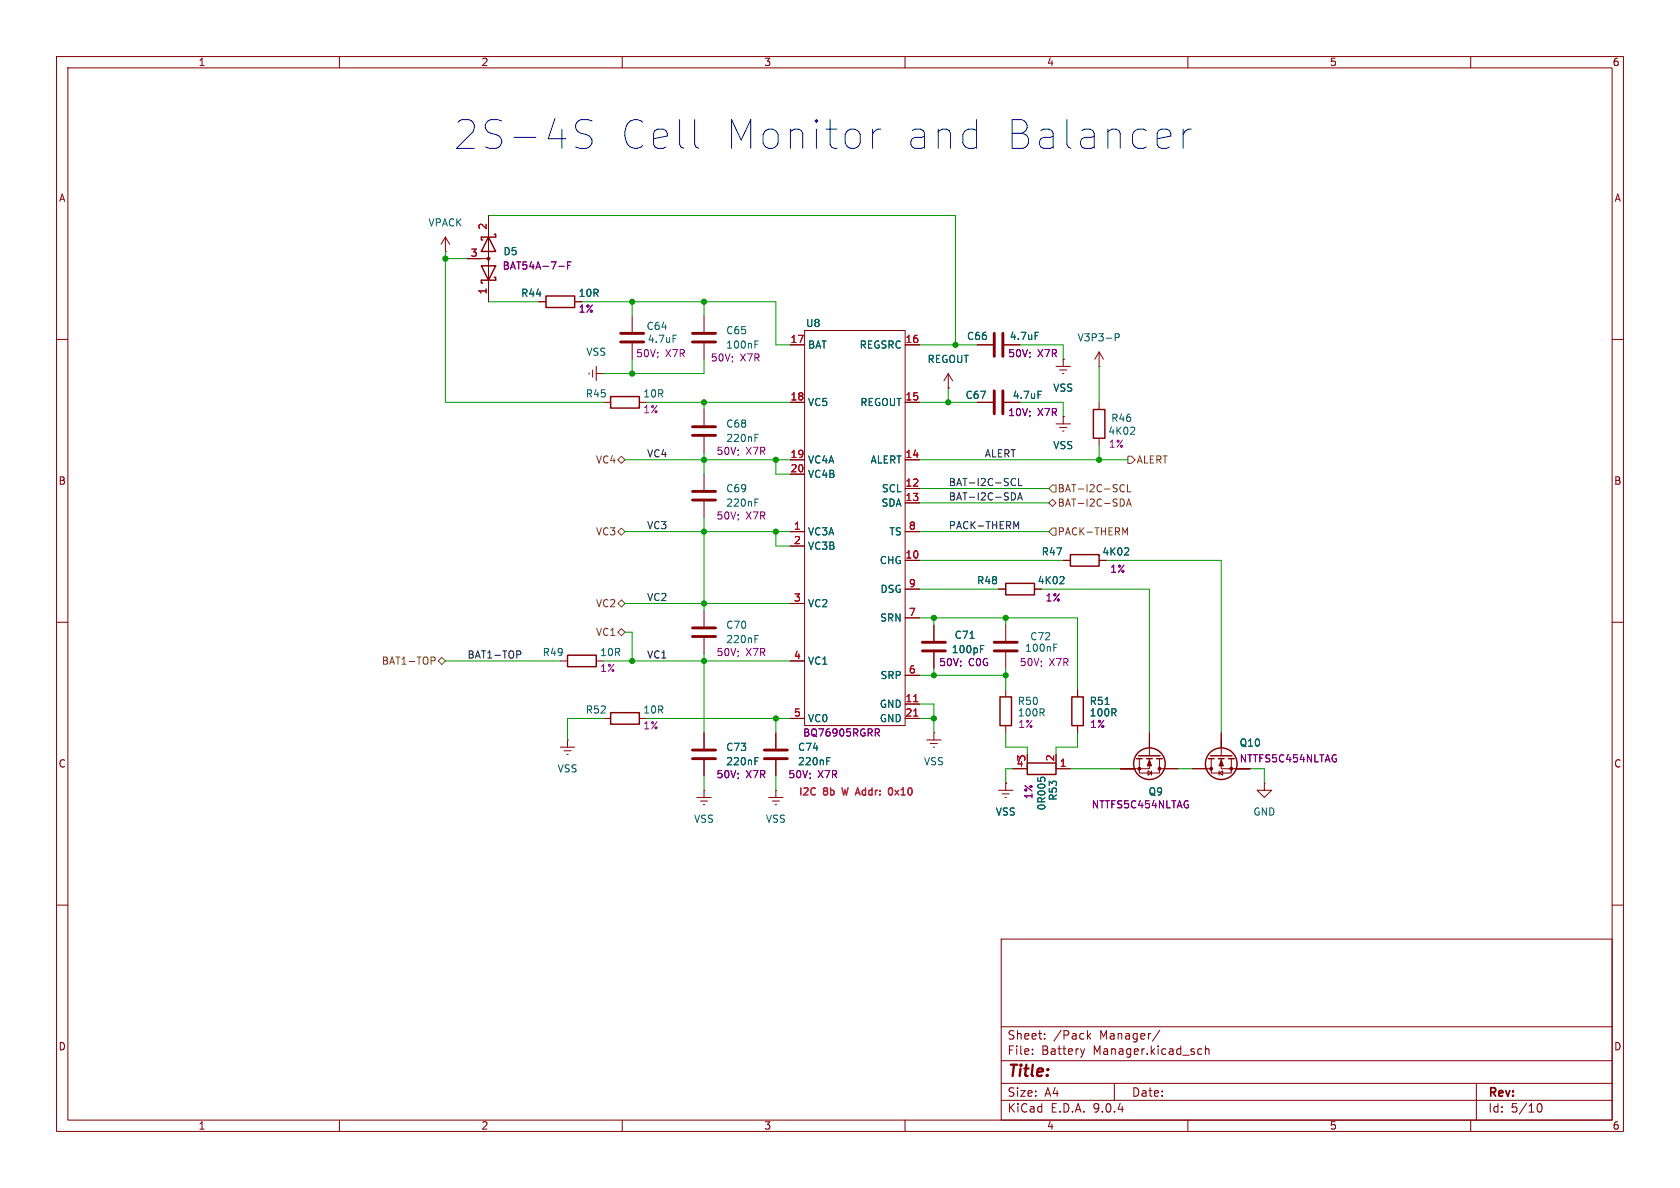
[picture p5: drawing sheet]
<svg xmlns="http://www.w3.org/2000/svg" width="297mm" height="210mm" viewBox="0 0 297 210" stroke-linecap="round" stroke-linejoin="round" font-family="sans-serif">
<g fill="none" stroke="#840000" stroke-width=".18">
<path d="M10 10h277v190h-277zM12 12h273v186h-273zM60 10v2M110 10v2M160 10v2M210 10v2M260 10v2M86.4 38.1v3.8M78.7 44.5h.1M78.7 41.9l-.7 1.3M78.7 41.9l.8 1.3M78.7 41.9v2.6"/>
<path d="M82.5 45.7h3.9M86.4 42.2v11.1M95.2 53.3h1.3M101.6 53.3h1.3M111.8 55.9v2.8M124.5 55.9v2.8M142.2 58.4h17.8v69.9h-17.8zM10 60h2M104.1 65.9v.3M104.8 65.4v1.3M105.4 66h1.3M105.4 64.8v2.5"/>
<path d="M106.7 66h.1M106.7 71.1h1.2M111.8 60.7v2.8M113 71.1h1.3M124.5 60.7v2.8M124.5 72.4v2.8M124.5 77.2v2.8M139.7 71.1h2.5M139.7 61h2.5M160 71.1h2.6M160 61h2.6M167.6 68.6h.1"/>
<path d="M167.6 66l-.7 1.3M167.6 66l.8 1.3M167.6 66v2.6M172.7 71.1h2.8M172.7 61h2.8M177.5 71.1h2.8M177.5 61h2.8M186.7 64.8h2.5M186.7 74.9h2.5M187.3 65.4h1.3M187.3 75.6h1.3M187.8 66h.3"/>
<path d="M187.8 76.2h.3M188 63.5h.1M188 73.7h.1M188 63.5v1.3M188 73.7v1.2M194.3 64.8h.1M194.3 62.2v2.6M194.3 71.1v1.3M194.3 77.5v1.2M194.3 62.2l-.8 1.3M194.3 62.2l.8 1.3M285 60h2"/>
<path d="M124.5 83.8v2.8M124.5 88.6v2.8M139.7 81.3h2.5M139.7 83.8h2.5M139.7 94h2.5M139.7 96.5h2.5M160 81.3h2.6M160 94h2.6M160 86.4h2.6M160 88.9h2.6M160 99.1h2.6M188 99.1h1.2"/>
<path d="M194.3 99.1h1.3M10 110h2M99.1 116.8h1.2M105.4 116.8h1.3M124.5 108v2.7M124.5 112.8v2.8M139.7 116.8h2.5M139.7 106.7h2.5M160 104.1h2.6M160 109.2h2.6M160 119.4h2.6M165.1 110.5v2.8"/>
<path d="M165.1 115.3v2.8M176.5 104.1h1.3M177.8 110.5v2.8M177.8 115.3v2.8M182.9 104.1h1.2M285 110h2M99.1 132.1h2.5M99.7 132.7h1.3M100.2 133.4h.3M100.3 130.8h.1M100.3 130.8v1.3M106.7 127h1.2"/>
<path d="M113 127h1.3M124.5 139.7h.1M124.5 129.5v2.8M124.5 134.4v2.8M124.5 139.7v1.3M137.2 139.7h.1M137.2 129.5v2.8M137.2 134.4v2.8M137.2 139.7v1.3M139.7 127h2.5M160 127h2.6M160 124.5h2.6"/>
<path d="M163.8 130.8h2.6M164.5 131.4h1.2M165 132.1h.2M165.1 129.5h.1M165.1 129.5v1.3M176.5 139.7h2.6M177.8 138.4h.1M177.8 121.9v1.3M177.8 128.3v1.2M177.8 138.4v1.3M181.6 134.6v1.3h-2.5M186.7 134.6v1.3h2.5"/>
<path d="M190.5 121.9v1.3M190.5 128.3v1.2M201.4 134.1v2.6h3.6v-2.6M202.9 136.3l.7 .4-.7 .3zM203.2 134.1v1.8h-5.1M203.2 129.5v4.1M203.6 136.3v.7M205 135.9h3.3M210.8 135.9h3.3M214.1 134.1v2.6h3.6v-2.6M215.5 136.7l.7-.4v.7zM215.5 136.3v.7"/>
<path d="M215.9 134.1v1.8h5.1M215.9 129.5v4.1M223.5 138.4v1.3h1.3l-1.3 1.3-1.3-1.3h1.3M223.5 138.4h.1M123.2 141h2.5M123.8 141.6h1.3M124.3 142.2h.3M135.9 141h2.5M136.5 141.6h1.3M137 142.2h.3M177.2 140.3h1.2M177.7 141h.2"/>
<path d="M10 160h2M177 166h108v32h-108zM285 160h2M60 198v2M110 198v2M160 198v2M177 194.5h108M177 191.5h108M177 187.5h108M177 181.5h108M182.5 186.3v.1M182.5 185.5v.1"/>
<path d="M184.7 183.6v.1M184.7 182.8v.1M191.7 185.4l-.3 1M192.2 182.2v1.5M192.4 183.1l.4 .6M192.8 182.7l-.6 .6M197 191.5v3M205 182.1l-1.3 2M210 198v2M211.9 186.3h.6M211.9 185.5h.6M213.1 185.5l.2-.1 .4 .1v.9"/>
<path d="M213.1 184.9v1.5M260 198v2M261 191.5v6.5M271.7 195.7l.2-.5 .2-.1a.81 .81 0 0 1 .6 .6 .81 .81 0 0 1-.3 .8h-.4l-.3-.5"/>
</g>
<g fill="none" stroke="#840000" stroke-width=".51">
<path d="M109.7 58.9h4.1M122.4 58.9h4.1M175.8 58.9v4.1M177.3 58.9v4.1M109.7 60.5h4.1M122.4 75.4h4.1M122.4 77h4.1M122.4 60.5h4.1M175.8 69.1v4.1M177.3 69.1v4.1M122.4 86.9h4.1M122.4 88.4h4.1"/>
<path d="M122.4 111h4.1M122.4 112.5h4.1M163.1 113.5h4M163.1 115.1h4M175.8 113.5h4M175.8 115.1h4M122.4 132.6h4.1M122.4 134.1h4.1M135.1 132.6h4.1M135.1 134.1h4.1"/>
</g>
<g fill="none" stroke="#006464" stroke-width=".18">
<path d="M119 59.3h.6M183 58.7h.6M197.2 59.7l.6-.1 .1-.2-.1-.3-.6-.1v1.3M133.5 77.4h.4M133.5 76.8h.6M133.5 60.9h.4M133.5 60.3h.6M183.5 69.2h.6M200.5 75.6l.1 .2-.1 .3-.7 .7h.8M133.5 88.8h.4M133.5 88.2h.6M199.4 96.9l.1 .2v.3l-.7 .7h.7"/>
<path d="M133.5 112.9h.4M133.5 112.3h.6M171.5 112.8h.7M173.3 114.7h.5M173.3 114.1h.6M186.3 114.5h.4M186.3 113.9h.6M188 102l.1 .2v.3l-.8 .7h.8M133.5 134.5h.4M133.5 133.9h.6M146.2 134.5h.4M146.2 133.9h.6"/>
<path d="M183.5 137.5v.6M183.9 137.6l.3-.2h.3l.2 .2M195.4 124.5h.7"/>
</g>
<g fill="none" stroke="#840000" stroke-width=".25">
<path d="M85.1 47h2.5l-1.2 2.5zM86.4 41.9l1.2 2.6h-2.5zM87.4 41.4h.2v.5h-2.5v.5h.2M87.4 49h.2v.5h-2.5v.5h.2M96.5 52.3h5.1v2.1h-5.1zM107.9 70.1h5.1v2h-5.1zM193.3 72.4h2v5.1h-2zM189.2 98h5.1v2.1h-5.1zM100.3 115.8h5.1v2.1h-5.1zM177.8 103.1h5.1v2.1h-5.1zM107.9 126h5.1v2h-5.1zM176.8 123.2h2v5.1h-2z"/>
<path d="M181.6 134.9h5.1v2h-5.1zM189.5 123.2h2v5.1h-2zM200.9 134.1h1M201.3 133.6h3.8M202.7 134.1h1M204.5 134.1h1M213.6 134.1h1M214 133.6h3.8M215.4 134.1h1M217.2 134.1h1"/>
<circle cx="203.2" cy="135" r="2.79"/>
<circle cx="215.9" cy="135" r="2.79"/>
</g>
<path d="M161.5 124h.8M161.5 126.6h.8" fill="none" stroke="#a90000" stroke-width=".18"/>
<path d="M98.8 47.1h.9M100.3 46.9h.5M101 46.3h-.7v1.3M154.7 128.8h.5l.3 .3-.2 .4h-.6M155 129.5l.5 .6" fill="none" stroke="#840084" stroke-width=".18"/>
<g fill="#840000" stroke="#840000" stroke-width=".18">
<path d="M203.2 134.4l.4 1h-.8z"/>
<path d="M215.9 134.4l.4 1h-.8z"/>
<circle cx="86.4" cy="45.7" r=".25"/>
<circle cx="205" cy="135.9" r=".25"/>
<circle cx="201.4" cy="135.9" r=".25"/>
<circle cx="214.1" cy="135.9" r=".25"/>
<circle cx="217.7" cy="135.9" r=".25"/>
</g>
<g fill="none" stroke="#725600" stroke-width=".18">
<path d="M109.2 81.3l.7-.7 .6 .7-.6 .6zM109.2 94l.7-.7 .6 .7-.6 .6zM185.4 88.9l.7-.6 .6 .6-.6 .6zM186.1 93.3h.6v1.3h-.6l-.7-.6zM186.1 85.7h.6v1.3h-.6l-.7-.6zM198.2 85.7h.3l.3 .1M198.4 88.2a.68 .68 0 0 1 .4 .6 .68 .68 0 0 1-.4 .7M198.8 86.8l-.3 .1h-.3M198.9 94.2l.4-.9v1.3M199.1 89.5l.5-1.3 .4 1.3M199.3 89.1h.6M199.3 85.7v1.2h.6"/>
<path d="M199.4 80.6h.6l.7 .7-.7 .6h-.6zM76.2 116.1h.5l.2 .3-.1 .4h-.6M77.5 116.8l.6-.6 .6 .6-.6 .7zM109.2 111.8l.7-.7 .6 .7-.6 .6zM109.2 106.7l.7-.7 .6 .7-.6 .6z"/>
</g>
<path d="M179 84.6h.3l.2 .1M179.1 87.1a.68 .68 0 0 1 .4 .7 .68 .68 0 0 1-.4 .6M179.5 85.7l-.2 .1h-.3M179.7 93.1l.4-.9v1.3M179.9 88.4l.4-1.3 .4 1.3M180 88h.6M180.1 84.6v1.2h.6M91.4 115.1h.4l.3 .2-.1 .4h-.6" fill="none" stroke="#0f0f0f" stroke-width=".18"/>
<g fill="none" stroke="#009600" stroke-width=".18">
<path d="M86.4 38.1h82.5v22.9M78.7 44.5v26.6h28M78.7 45.7h3.8M86.4 53.3h8.8M102.9 53.3h34.3v7.7h2.5M111.8 53.3v2.6M124.5 53.3v2.6M111.8 63.5v2.5M114.3 71.1h25.4M124.5 63.5v2.5h-17.8M124.5 71.1v1.3M162.6 71.1h10.1"/>
<path d="M162.6 61h10.1M167.6 68.6v2.5M180.3 71.1h7.7v2.6M180.3 61h7.7v2.5M194.3 64.8v6.3M194.3 78.7v2.6M110.5 94h29.2M110.5 81.3h29.2M124.5 80v3.8M124.5 91.4v16.6M137.2 81.3v2.5h2.5M137.2 94v2.5h2.5"/>
<path d="M162.6 86.4h22.8M162.6 88.9h22.8M162.6 94h22.8M162.6 99.1h25.4M162.6 81.3h36.8M195.6 99.1h20.3v30.4M78.7 116.8h20.4M106.7 116.8h33M110.5 111.8h1.3v5M110.5 106.7h29.2M124.5 115.6v13.9M162.6 119.4h15.2"/>
<path d="M162.6 104.1h13.9M162.6 109.2h27.9v12.7M165.1 109.2v1.3M165.1 118.1v1.3M177.8 109.2v1.3M177.8 118.1v3.8M184.1 104.1h19.1v25.4M106.7 127h-6.4v3.8M114.3 127h25.4M124.5 137.2v2.5M137.2 127v2.5M137.2 137.2v2.5"/>
<path d="M162.6 124.5h2.5v5M162.6 127h2.5M177.8 129.5v2.6h3.8v1.3M179.1 135.9h-1.3v2.5M189.2 135.9h8.9M190.5 129.5v2.6h-3.8v1.3M208.3 135.9h2.5M221 135.9h2.5v2.5"/>
</g>
<path d="M102 23.1l.7 .5a1.86 1.86 0 0 1 2 1.2 1.3 1.3 0 0 1-1 1.4h-1.2l-.7-.2M104.7 21.4l-.8-.3h-1.2l-.7 .5M123 26l.5 .2M154.3 22.8v3.4M155.7 22.8a1.3 1.3 0 0 0-1.4 1M172.2 22.8l.4 .3M172.6 21.1v5.1M172.6 26l-.4 .2M205.3 22.8h1l.4 .3 .3 .5v.4l-2.4 .5M206.7 26l-.4 .2h-1M209.2 22.8v3.4M210.6 22.8a1.3 1.3 0 0 0-1.4 1" fill="none" stroke="#0000c2" stroke-width=".18"/>
<path d="M151.6 139.3l.4 1.2M157.5 139.3a.79 .79 0 0 1 0 1.2M151.3 140.2h.6" fill="none" stroke="#ec132b" stroke-width=".25"/>
<g fill="#009600" stroke="#009600" stroke-width=".18">
<circle cx="124.5" cy="106.7" r=".46"/>
<circle cx="137.2" cy="94" r=".46"/>
<circle cx="137.2" cy="127" r=".46"/>
<circle cx="124.5" cy="116.8" r=".46"/>
<circle cx="194.3" cy="81.3" r=".46"/>
<circle cx="78.7" cy="45.7" r=".46"/>
<circle cx="168.9" cy="61" r=".46"/>
<circle cx="167.6" cy="71.1" r=".46"/>
<circle cx="165.1" cy="119.4" r=".46"/>
<circle cx="165.1" cy="127" r=".46"/>
<circle cx="165.1" cy="109.2" r=".46"/>
<circle cx="177.8" cy="119.4" r=".46"/>
<circle cx="137.2" cy="81.3" r=".46"/>
<circle cx="124.5" cy="71.1" r=".46"/>
<circle cx="111.8" cy="53.3" r=".46"/>
<circle cx="111.8" cy="66" r=".46"/>
<circle cx="124.5" cy="53.3" r=".46"/>
<circle cx="124.5" cy="81.3" r=".46"/>
<circle cx="177.8" cy="109.2" r=".46"/>
<circle cx="111.8" cy="116.8" r=".46"/>
<circle cx="124.5" cy="94" r=".46"/>
</g>
<g font-size="7.1" fill="#0000c2">
<text x="80.3" y="26.6">2S-4S</text>
<text x="109.2" y="26.6">Cell</text>
<text x="127.3" y="26.6">Monitor</text>
<text x="158.7" y="26.6">and</text>
<text x="175.8" y="26.6">Balancer</text>
</g>
<text font-size="2.8" fill="#840000" x="178" y="190.9">Title:</text>
<g font-size="2.1" fill="#840000">
<text x="178" y="184">Sheet:</text>
<text x="186.2" y="184">/Pack</text>
<text x="194.5" y="184">Manager/</text>
<text x="178" y="186.7">File:</text>
<text x="184.1" y="186.7">Battery</text>
<text x="193.3" y="186.7">Manager.kicad_sch</text>
<text x="178" y="196.9">KiCad</text>
<text x="178" y="194.1">Size:</text>
<text x="184.7" y="194.1">A4</text>
<text x="185.7" y="196.9">E.D.A.</text>
<text x="193.3" y="196.9">9.0.4</text>
<text x="200" y="194.1">Date:</text>
<text x="263" y="194.3">Rev:</text>
<text x="263" y="196.9">Id:</text>
<text x="267.1" y="196.9">5/10</text>
</g>
<g font-size="1.8" fill="#840000">
<text x="35" y="11.9">1</text>
<text x="85" y="11.9">2</text>
<text x="135" y="11.9">3</text>
<text x="185" y="11.9">4</text>
<text x="235" y="11.9">5</text>
<text x="285" y="11.9">6</text>
<text x="10.3" y="35.9">A</text>
<text x="285.3" y="35.9">A</text>
<text x="10.3" y="85.9">B</text>
<text x="285.3" y="85.9">B</text>
<text x="10.3" y="135.9">C</text>
<text x="285.3" y="135.9">C</text>
<text x="10.3" y="185.9">D</text>
<text x="285.3" y="185.9">D</text>
<text x="35" y="199.9">1</text>
<text x="85" y="199.9">2</text>
<text x="135" y="199.9">3</text>
<text x="185" y="199.9">4</text>
<text x="235" y="199.9">5</text>
<text x="285" y="199.9">6</text>
</g>
<g font-size="1.8" fill="#006464">
<text x="75.6" y="40.2">VPACK</text>
<text x="88.9" y="45.3">D5</text>
<text x="92" y="52.7">R44</text>
<text x="102.2" y="52.7">10R</text>
<text x="114.2" y="58.5">C64</text>
<text x="128.3" y="59.3">C65</text>
<text x="142.4" y="58">U8</text>
<text x="103.6" y="63.1">VSS</text>
<text x="114.4" y="60.8">4.7uF</text>
<text x="128.3" y="61.8">100nF</text>
<text x="142.7" y="61.8">BAT</text>
<text x="151.9" y="61.8">REGSRC</text>
<text x="163.9" y="64.4">REGOUT</text>
<text x="170.9" y="60.3">C66</text>
<text x="178.4" y="60.3">4.7uF</text>
<text x="190.4" y="60.6">V3P3-P</text>
<text x="103.5" y="70.5">R45</text>
<text x="113.6" y="70.5">10R</text>
<text x="142.7" y="72">VC5</text>
<text x="152" y="72">REGOUT</text>
<text x="170.6" y="70.7">C67</text>
<text x="178.9" y="70.7">4.7uF</text>
<text x="186.1" y="69.4">VSS</text>
<text x="128.3" y="75.8">C68</text>
<text x="195.8" y="77.1">4K02</text>
<text x="196.4" y="74.8">R46</text>
<text x="128.3" y="78.3">220nF</text>
<text x="142.7" y="82.1">VC4A</text>
<text x="153.8" y="82.1">ALERT</text>
<text x="186.1" y="79.6">VSS</text>
<text x="128.3" y="89.8">220nF</text>
<text x="128.3" y="87.2">C69</text>
<text x="142.7" y="84.7">VC4B</text>
<text x="155.7" y="89.8">SDA</text>
<text x="155.8" y="87.2">SCL</text>
<text x="142.7" y="94.8">VC3A</text>
<text x="157.1" y="94.8">TS</text>
<text x="142.7" y="97.4">VC3B</text>
<text x="155.4" y="99.9">CHG</text>
<text x="184.1" y="98.4">R47</text>
<text x="194.8" y="98.4">4K02</text>
<text x="142.7" y="107.5">VC2</text>
<text x="155.6" y="105">DSG</text>
<text x="172.6" y="103.5">R48</text>
<text x="183.4" y="103.5">4K02</text>
<text x="128.3" y="113.9">220nF</text>
<text x="128.3" y="111.4">C70</text>
<text x="155.5" y="110.1">SRN</text>
<text x="168.7" y="113.1">C71</text>
<text x="182" y="113.4">C72</text>
<text x="95.8" y="116.2">R49</text>
<text x="106" y="116.2">10R</text>
<text x="142.7" y="117.7">VC1</text>
<text x="168.2" y="115.7">100pF</text>
<text x="181.1" y="115.4">100nF</text>
<text x="155.4" y="125.3">GND</text>
<text x="155.6" y="120.2">SRP</text>
<text x="179.8" y="124.8">R50</text>
<text x="192.5" y="124.8">R51</text>
<text x="103.5" y="126.3">R52</text>
<text x="113.6" y="126.3">10R</text>
<text x="142.7" y="127.9">VC0</text>
<text x="155.4" y="127.9">GND</text>
<text x="179.8" y="126.8">100R</text>
<text x="192.5" y="126.8">100R</text>
<text x="98.5" y="136.8">VSS</text>
<text x="128.3" y="135.5">220nF</text>
<text x="128.3" y="132.9">C73</text>
<text x="141" y="135.5">220nF</text>
<text x="141" y="132.9">C74</text>
<text x="163.2" y="135.5">VSS</text>
<text x="219" y="132.2">Q10</text>
<text x="185" y="143.4" transform="rotate(-90 185 143.4)">0R005</text>
<text x="187" y="141.6" transform="rotate(-90 187 141.6)">R53</text>
<text x="203" y="140.8">Q9</text>
<text x="122.6" y="145.6">VSS</text>
<text x="135.3" y="145.6">VSS</text>
<text x="175.9" y="144.4">VSS</text>
<text x="221.5" y="144.4">GND</text>
</g>
<g font-size="1.8" fill="#a90000">
<text x="86.1" y="40.7" transform="rotate(-90 86.1 40.7)">2</text>
<text x="83.1" y="45.5">3</text>
<text x="86.1" y="52.1" transform="rotate(-90 86.1 52.1)">1</text>
<text x="139.7" y="60.7">17</text>
<text x="160" y="60.7">16</text>
<text x="139.7" y="70.9">18</text>
<text x="160" y="70.9">15</text>
<text x="139.7" y="81">19</text>
<text x="139.7" y="83.6">20</text>
<text x="160" y="81">14</text>
<text x="160" y="86.1">12</text>
<text x="160" y="88.6">13</text>
<text x="140.3" y="93.7">1</text>
<text x="160.6" y="93.7">8</text>
<text x="140.3" y="96.3">2</text>
<text x="160" y="98.8">10</text>
<text x="140.3" y="106.4">3</text>
<text x="160.6" y="103.9">9</text>
<text x="160.6" y="109">7</text>
<text x="140.3" y="116.6">4</text>
<text x="160.6" y="119.1">6</text>
<text x="160" y="124.2">11</text>
<text x="140.3" y="126.7">5</text>
<text x="160" y="126.7">21</text>
<text x="179.6" y="135.6">4</text>
<text x="181.4" y="134.7" transform="rotate(-90 181.4 134.7)">3</text>
<text x="186.4" y="134.7" transform="rotate(-90 186.4 134.7)">2</text>
<text x="187.3" y="135.6">1</text>
</g>
<g font-size="1.8" fill="#840084">
<text x="88.8" y="47.9">BAT54A-7-F</text>
<text x="102.2" y="55.5">1%</text>
<text x="112.4" y="63.3">50V;</text>
<text x="117.6" y="63.3">X7R</text>
<text x="125.6" y="64.1">50V;</text>
<text x="130.8" y="64.1">X7R</text>
<text x="178.1" y="63.3">50V;</text>
<text x="183.4" y="63.3">X7R</text>
<text x="113.6" y="73.3">1%</text>
<text x="178.1" y="73.8">10V;</text>
<text x="183.4" y="73.8">X7R</text>
<text x="126.6" y="80.6">50V;</text>
<text x="131.9" y="80.6">X7R</text>
<text x="195.9" y="79.3">1%</text>
<text x="126.6" y="92">50V;</text>
<text x="131.9" y="92">X7R</text>
<text x="196.2" y="101.4">1%</text>
<text x="184.7" y="106.5">1%</text>
<text x="106" y="119">1%</text>
<text x="126.6" y="116.2">50V;</text>
<text x="131.9" y="116.2">X7R</text>
<text x="165.9" y="118">50V;</text>
<text x="171.2" y="118">C0G</text>
<text x="180.2" y="118">50V;</text>
<text x="185.5" y="118">X7R</text>
<text x="113.6" y="129.1">1%</text>
<text x="141.9" y="130.4">BQ76905RGRR</text>
<text x="179.9" y="128.9">1%</text>
<text x="192.6" y="128.9">1%</text>
<text x="126.6" y="137.8">50V;</text>
<text x="131.9" y="137.8">X7R</text>
<text x="139.3" y="137.8">50V;</text>
<text x="144.6" y="137.8">X7R</text>
<text x="219.1" y="135">NTTFS5C454NLTAG</text>
<text x="182.7" y="141.4" transform="rotate(-90 182.7 141.4)">1%</text>
<text x="192.9" y="143.1">NTTFS5C454NLTAG</text>
</g>
<g font-size="1.8" fill="#725600">
<text x="105.3" y="82.1">VC4</text>
<text x="200.9" y="82.1">ALERT</text>
<text x="186.9" y="87.2">BAT-I2C-SCL</text>
<text x="186.9" y="89.8">BAT-I2C-SDA</text>
<text x="105.3" y="94.8">VC3</text>
<text x="186.9" y="94.8">PACK-THERM</text>
<text x="105.3" y="107.5">VC2</text>
<text x="105.3" y="112.6">VC1</text>
<text x="67.4" y="117.7">BAT1-TOP</text>
</g>
<g font-size="1.8" fill="#0f0f0f">
<text x="114.3" y="80.9">VC4</text>
<text x="174" y="80.9">ALERT</text>
<text x="167.6" y="86">BAT-I2C-SCL</text>
<text x="167.6" y="88.6">BAT-I2C-SDA</text>
<text x="114.3" y="93.6">VC3</text>
<text x="167.6" y="93.6">PACK-THERM</text>
<text x="114.3" y="106.3">VC2</text>
<text x="82.5" y="116.5">BAT1-TOP</text>
<text x="114.3" y="116.5">VC1</text>
</g>
<g font-size="1.8" fill="#ec132b">
<text x="141" y="141">I2C</text>
<text x="145.6" y="141">8b</text>
<text x="149.4" y="141">W</text>
<text x="152.4" y="141">Addr:</text>
<text x="158.6" y="141">0x10</text>
</g>
</svg>
